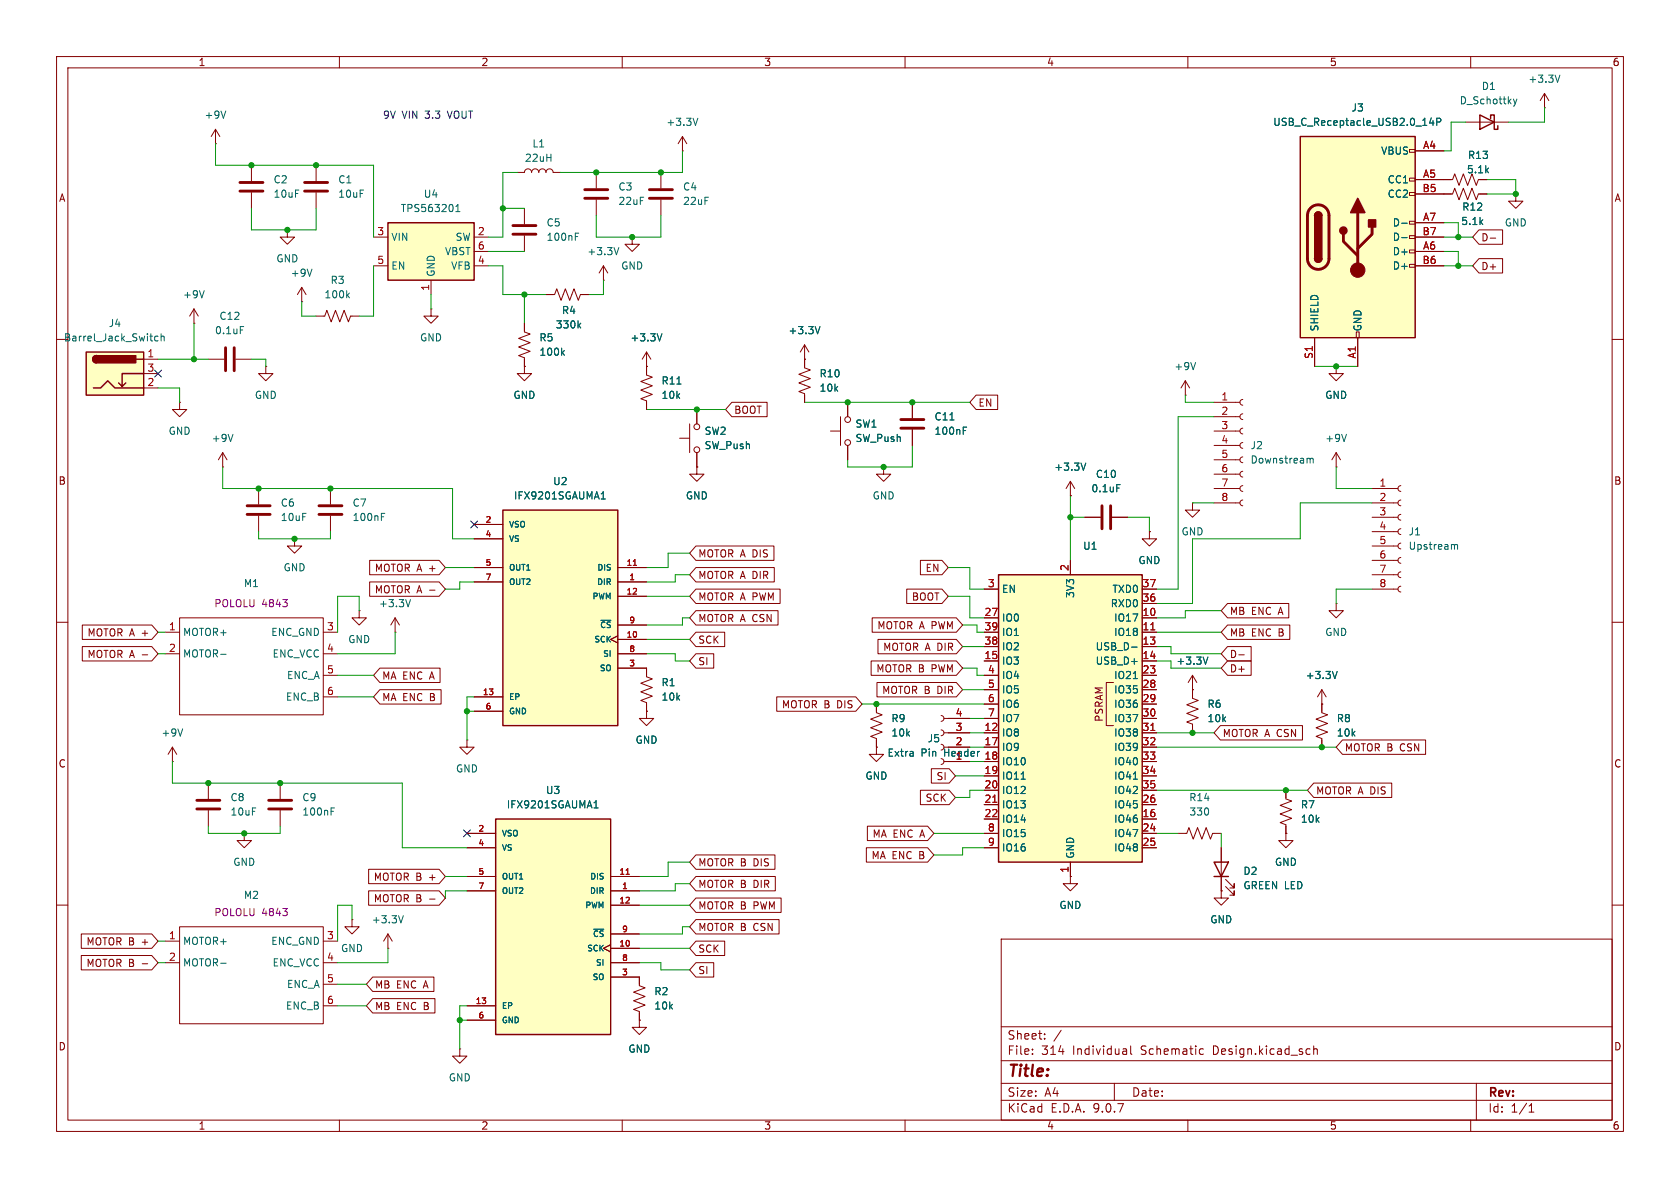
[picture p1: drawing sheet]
<svg xmlns="http://www.w3.org/2000/svg" width="297mm" height="210mm" viewBox="0 0 297 210" stroke-linecap="round" stroke-linejoin="round" font-family="sans-serif">
<g fill="none" stroke="#840000" stroke-width=".18">
<path d="M10 10h277v190h-277zM12 12h273v186h-273zM60 10v2M110 10v2M160 10v2M210 10v2M260 10v2M10 60h2M285 60h2M10 110h2M285 110h2M210.8 121.9v1.5l1 .4-2 .8 2 .7-2 .8 2 .8-2 .7 1 .4v1.5"/>
<path d="M10 160h2M177 166h108v32h-108zM285 160h2M60 198v2M110 198v2M160 198v2M177 194.5h108M177 191.5h108M177 187.5h108M177 181.5h108M182.5 186.3v.1M182.5 185.5v.1"/>
<path d="M184.7 183.6v.1M184.7 182.8v.1M187.6 182.1l-1.3 2M197 191.5v3M199 185.4l.2 .2v.8M199.2 186.3l-.2 .1M199.2 185.8h-.2M199.9 184.9v1.3l.2 .2M210 198v2M212.2 186.3h.5M212.2 185.5h.5M232.2 185.5l.3-.1 .3 .1 .1 .9"/>
<path d="M232.2 184.9v1.5M260 198v2M261 191.5v6.5M270.3 196.6h.9M270.3 195.5l.4-.4v1.5"/>
</g>
<path d="M87.6 144.8h20.3v38.1h-20.3z" fill="#ffffc2"/>
<path d="M87.6 144.8h20.3v38.1h-20.3z" fill="none" stroke="#840000" stroke-width=".25"/>
<g fill="none" stroke="#840000" stroke-width=".18">
<path d="M114.3 118.1v1.5l1 .4-2 .8 2 .7-2 .8 2 .8-2 .7 1 .4v1.5M114.3 125.7v1.3h1.3l-1.3 1.3-1.3-1.3h1.3M114.3 125.7h.1M82.5 154.9h5.1M82.5 157.5h5.1M82.5 147.3h5.1M82.5 149.9h5.1M107.9 154.9h5.1M107.9 157.5h5.1M82.5 177.8h5.1M107.9 167l-1.2 .6 1.2 .7M107.9 160h5.1"/>
<path d="M107.9 165.1h5.1M107.9 167.6h5.1M107.9 170.2h5.1M107.9 172.7h5.1M82.5 180.3h5.1"/>
</g>
<path d="M110.7 154.6h.6" fill="none" stroke="#a90000" stroke-width=".18"/>
<path d="M105 142.8h.7M105 141.9l.4-.4v1.3M105 164.3h1.7" fill="none" stroke="#006464" stroke-width=".18"/>
<path d="M88.9 90.2h20.3v38.1h-20.3z" fill="#ffffc2"/>
<path d="M88.9 90.2h20.3v38.1h-20.3z" fill="none" stroke="#840000" stroke-width=".25"/>
<g fill="none" stroke="#840000" stroke-width=".18">
<path d="M38.1 25.4h.1M38.1 22.9l-.8 1.2M38.1 22.9l.8 1.2M38.1 22.9v2.5M44.4 29.2v2.8M44.4 34v2.8M55.9 29.2v2.8M55.9 34v2.8M255.3 34.3h1.5l.4-1 .7 2 .8-2 .8 2 .7-2 .8 2 .4-1h1.5M268 34.3v1.3h1.2l-1.2 1.2-1.3-1.2h1.3M268 34.3h.1M50.8 40.6v1.3h1.3l-1.3 1.3-1.3-1.3h1.3"/>
<path d="M50.8 40.6h.1M53.3 53.3h.1M53.3 50.8l-.7 1.3M53.3 50.8l.8 1.3M53.3 50.8v2.5M55.9 55.9h1.5l.4-1 .7 2 .8-2 .8 2 .7-2 .8 2 .4-1h1.5M120.1 77.5h1.8M121.9 74.9v5.1M123.2 72.4v2.5M142.2 63.5h.1M142.2 61v4l1.1 .4-2.1 .8 2.1 .7-2.1 .8 2.1 .8-2.1 .7 1 .4v1.5M142.2 61l-.7 1.2"/>
<path d="M142.2 61l.8 1.2M146.8 76.2h1.8M148.6 73.7v5M149.9 71.1v2.6M149.9 78.7v2.6M161.3 71.1v2.8M161.3 75.9v2.8M39.4 82.6h.1M39.4 80l-.8 1.3M39.4 80l.7 1.3M39.4 80v2.6M45.7 86.4v2.8"/>
<path d="M45.7 91.2v2.8M52.1 95.3v1.2h1.2l-1.2 1.3-1.3-1.3h1.3M52.1 95.3h.1M58.4 86.4v2.8M58.4 91.2v2.8M83.8 92.7h5.1M83.8 95.3h5.1M123.2 82.6v1.2h1.3l-1.3 1.3-1.3-1.3h1.3M123.2 82.6h.1M123.2 80v2.6M236.2 82.6h.1M236.2 80l-.7 1.3"/>
<path d="M236.2 80l.8 1.3M236.2 80v2.6M242.6 86.4h4.5M242.6 88.9h4.5M242.6 91.4h4.5M242.6 94h4.5M242.6 96.5h4.5M242.6 99.1h4.5M247.6 85.9l-.3 .1-.2 .4 .2 .3 .3 .2M247.6 88.4l-.3 .1-.2 .4 .2 .4 .3 .1M247.6 90.9l-.3 .2-.2 .3 .2 .4 .3 .1M247.6 93.5l-.3 .1-.2 .4 .2 .3 .3 .2"/>
<path d="M247.6 96l-.3 .2-.2 .3 .2 .4 .3 .1M247.6 98.6l-.3 .1-.2 .4 .2 .3 .3 .2M29.2 115.6h2.5M29.2 111.8h2.5M31.7 109.2h25.4v17.2h-25.4zM57.1 115.6h2.6M57.1 111.8h2.6M57.1 119.4h2.6M63.5 108v1.2h1.3l-1.3 1.3-1.3-1.3h1.3M63.5 108h.1M69.8 111.8h.1M69.8 109.2l-.7 1.3"/>
<path d="M69.8 109.2l.8 1.3M69.8 109.2v2.6M83.8 100.3h5.1M83.8 102.9h5.1M109.2 112.4l-1.3 .6 1.3 .7M109.2 100.3h5.1M109.2 102.9h5.1M109.2 105.4h5.1M109.2 110.5h5.1M109.2 113h5.1M109.2 115.6h5.1M109.2 118.1h5.1"/>
<path d="M210.8 119.4l-.7 1.3M210.8 119.4l.8 1.3M210.8 119.4v2.5M236.2 106.7v1.3h1.3l-1.3 1.2-1.3-1.2h1.3M236.2 106.7h.1M242.6 101.6h4.5M242.6 104.1h4.5M247.6 101.1l-.3 .1-.2 .4 .2 .4 .3 .1M247.6 103.6l-.3 .2-.2 .3 .2 .4 .3 .1M30.5 134.6h.1M30.5 132.1l-.8 1.3M30.5 132.1l.7 1.3"/>
<path d="M30.5 132.1v2.5M36.8 138.4v2.8M49.5 138.4v2.8M57.1 123.2h2.6M83.8 123.2h5.1M83.8 125.7h5.1M210.8 121.9h.1M233.7 124.5h.1M233.7 121.9l-.8 1.3M233.7 121.9l.7 1.3M233.7 121.9v2.6M36.8 143.3v2.8"/>
<path d="M43.2 147.3v1.3h1.2l-1.2 1.3-1.3-1.3h1.3M43.2 147.3h.1M49.5 143.3v2.8M208.3 147.3h1.5l.4-1 .7 2 .8-2 .8 2 .7-2 .8 2 .4-1h1.5M29.2 166.4h2.5M29.2 170.2h2.5M31.7 163.8h25.4v17.2h-25.4zM57.1 166.4h2.6M57.1 170.2h2.6M57.1 174h2.6M57.1 177.8h2.6M62.2 162.6v1.2h1.3l-1.3 1.3-1.2-1.3h1.2"/>
<path d="M62.2 162.6h.1M68.6 167.6h.1M68.6 165.1l-.8 1.3M68.6 165.1l.7 1.3M68.6 165.1v2.5M113 172.7v1.5l1 .4-2 .8 2 .7-2 .8 2 .8-2 .7 1 .4v1.5M81.3 185.4v1.3h1.2l-1.2 1.3-1.3-1.3h1.3M81.3 185.4h.1M113 180.3v1.3h1.3l-1.3 1.3-1.2-1.3h1.2M113 180.3h.1"/>
<circle cx="123.2" cy="75.4" r=".51"/>
<circle cx="123.2" cy="79.5" r=".51"/>
<circle cx="149.9" cy="78.2" r=".51"/>
<circle cx="149.9" cy="74.2" r=".51"/>
</g>
<path d="M112 99.9h.5" fill="none" stroke="#a90000" stroke-width=".18"/>
<g fill="none" stroke="#006464" stroke-width=".18">
<path d="M39.9 19.6l-.4 1.3M55.2 47.6l-.5 1.2M61.4 52.2l.4 .4M61.8 51.8l-.5 .5M145 57.7l-.5 1.3M41.2 76.8l-.4 1.2M167.9 74.2h.8M170.3 76.1h.4M170.3 75.5h.6M238 76.8l-.4 1.2M67.4 91.4h.4M67.4 90.7h.6"/>
<path d="M106.3 88.2h.7M106.3 87.3l.3-.4v1.3M257.1 96.3v.1M257.1 96.4v.7M257.1 96.4l.2-.1h.3l.1 .8M39 115.7h1M72.6 106l-.5 1.3M106.2 109.7h1.8M213.5 116.1l-.4 1.3M236.4 118.7l-.4 1.3M32.3 128.8l-.4 1.3M58.5 143.4h.5"/>
<path d="M58.5 142.8h.6M39 170.3h1M71.3 161.9l-.4 1.2"/>
</g>
<path d="M50 106h.8l-.5 .5M50.7 106.6v.5M50 160.6h.8l-.5 .5M50.7 161.2v.5" fill="none" stroke="#840084" stroke-width=".18"/>
<g fill="none" stroke="#840000" stroke-width=".51">
<path d="M42.4 32.3h4.1M42.4 33.8h4.1M53.8 32.3h4.1M53.8 33.8h4.1M159.3 74.2h4M159.3 75.7h4M43.7 89.4h4.1M43.7 90.9h4.1M56.4 89.4h4.1M56.4 90.9h4.1M34.8 141.5h4.1M34.8 143h4.1"/>
<path d="M47.5 141.5h4.1M47.5 143h4.1"/>
</g>
<path d="M229.9 24.1h20.3v35.6h-20.3z" fill="#ffffc2"/>
<g fill="none" stroke="#840000" stroke-width=".18">
<path d="M249.2 26.4h1v.5h-1zM249.2 31.5h1v.5h-1zM249.2 34h1v.5h-1zM249.2 39.1h1v.5h-1zM250.2 26.7h5.1M250.2 31.8h5.1M250.2 34.3h5.1M250.2 39.4h5.1M76.2 54.6v1.3h1.3l-1.3 1.3-1.3-1.3h1.3M76.2 54.6h.1M232.4 59.7v5.1M239.8 58.7h.5v1h-.5z"/>
<path d="M240 59.7v5.1M249.2 41.7h1v.5h-1zM249.2 44.2h1v.5h-1zM249.2 46.7h1v.5h-1zM250.2 41.9h5.1M250.2 44.5h5.1M250.2 47h5.1"/>
</g>
<path d="M229.9 24.1h20.3v35.6h-20.3zM232.4 38.1a.64 .64 0 0 1 .6-.6 .64 .64 0 0 1 .7 .6M232.4 45.7a.64 .64 0 0 0 .6 .7 .64 .64 0 0 0 .7-.7" fill="none" stroke="#840000" stroke-width=".25"/>
<path d="M231.7 36.8a1.9 1.9 0 0 1 2.1-.5 1.9 1.9 0 0 1 1.1 1.8v7.6a1.91 1.91 0 0 1-1.9 1.9 1.91 1.91 0 0 1-1.9-1.9v-7.7l.2-.7zM240 37.6v10.2M237.5 41.4v1.3l2.5 2.5M242.6 40.1v1.3l-2.6 2.5" fill="none" stroke="#840000" stroke-width=".51"/>
<g fill="#840000" stroke="#840000" stroke-width=".25">
<path d="M232.4 38.1h1.3v7.6h-1.3z"/>
<path d="M232.6 37.7a.64 .64 0 0 1 .7-.2 .64 .64 0 0 1 .4 .6h-1.3z"/>
<path d="M232.4 45.7h1.3a.64 .64 0 0 1-.7 .7 .64 .64 0 0 1-.6-.7z"/>
<path d="M240 35.1l1.3 2.5h-2.5z"/>
<path d="M241.9 38.9h1.3v1.2h-1.3z"/>
<circle cx="237.5" cy="40.8" r=".63"/>
</g>
<circle cx="240" cy="47.8" r="1.27" fill="#840000" stroke="#840000" stroke-width=".18"/>
<path d="M247.8 39.5h1M253 20.8l-.3 .9h.8M253.3 21.3v.9M254 21.6l.6-.1 .1-.2v-.3l-.7-.1v1.3M247.8 42h1" fill="none" stroke="#006464" stroke-width=".18"/>
<path d="M68.6 39.4h15.2v10.1h-15.2z" fill="#ffffc2"/>
<path d="M68.6 39.4h15.2v10.1h-15.2z" fill="none" stroke="#840000" stroke-width=".25"/>
<path d="M66 41.9h2.6M66 47h2.6M76.2 49.5v2.6M83.8 41.9h2.6M83.8 47h2.6M83.8 44.5h2.6" fill="none" stroke="#840000" stroke-width=".18"/>
<path d="M80.6 37.4h.7M80.6 36.5l.3-.4v1.3" fill="none" stroke="#006464" stroke-width=".18"/>
<path d="M15.2 62.2h10.2v7.7h-10.2z" fill="#ffffc2"/>
<path d="M15.2 62.2h10.2v7.7h-10.2zM16.5 68.6h1.3l1.2-1.3 1.3 1.3h5.1M17 62.9a.64 .64 0 0 0-.6 .6 .64 .64 0 0 0 .6 .6M22.2 67.7l-.6 .6M24.1 63.5h1.3M25.4 66h-3.8v2.3l-.6-.6" fill="none" stroke="#840000" stroke-width=".25"/>
<g fill="#840000" stroke="#840000" stroke-width=".25">
<path d="M16.6 63.1l.4-.2v1.2a.63 .63 0 0 1-.6-.4 .63 .63 0 0 1 .2-.6z"/>
<path d="M17 62.9h7v1.2h-7z"/>
</g>
<g fill="none" stroke="#840000" stroke-width=".18">
<path d="M91.4 30.5h1.3a.64 .64 0 0 1 .6-.7 .64 .64 0 0 1 .7 .7 .64 .64 0 0 1 .6-.7 .64 .64 0 0 1 .6 .7 .64 .64 0 0 1 .7-.7 .64 .64 0 0 1 .6 .7 .64 .64 0 0 1 .7-.7 .64 .64 0 0 1 .6 .7h1.3M34.3 57.2h.1M34.3 54.6l-.8 1.3M34.3 54.6l.8 1.3M34.3 54.6v2.6M25.4 63.5h2.5M25.4 66h2.5M25.4 68.6h2.5M31.7 71.1v1.3h1.3l-1.3 1.3-1.2-1.3h1.2M31.7 71.1h.1M36.8 63.5h2.8M41.7 63.5h2.7"/>
<path d="M47 64.8v1.2h1.3l-1.3 1.3-1.3-1.3h1.3M47 64.8h.1M236.2 64.8v1.2h1.3l-1.3 1.3-1.3-1.3h1.3M236.2 64.8h.1M156.2 82.6v1.2h1.3l-1.3 1.3-1.3-1.3h1.3M156.2 82.6h.1M189.2 87.6h.1M189.2 85.1l-.7 1.3M189.2 85.1l.8 1.3M189.2 85.1v2.5M191.8 91.4h2.8M196.6 91.4h2.8"/>
<path d="M189.2 154.9v1.3h1.3l-1.3 1.3-1.2-1.3h1.2M189.2 154.9h.1"/>
</g>
<path d="M27.9 59.5l-.3-.1-.3 .3 .2 .5h.4M28.5 59.5l.2-.1 .3 .1v.8M28.5 59v1.3M36.1 51.4l-.4 1.2M42.5 57.7h.6M192 81.9l-.5 1.2M197.4 85.7h.6" fill="none" stroke="#006464" stroke-width=".18"/>
<path d="M39.9 61.5v4M41.4 61.5v4M194.8 89.4v4.1M196.3 89.4v4.1" fill="none" stroke="#840000" stroke-width=".51"/>
<path d="M176.5 101.6h25.4v50.8h-25.4z" fill="#ffffc2"/>
<path d="M261.6 20.3l2.6 1.3-2.6 1.3zM263.5 21v-.7h.7v2.6h.6v-.7M176.5 101.6h25.4v50.8h-25.4zM214.6 152.4h2.6l-1.3 2.5zM214.6 154.9h2.6" fill="none" stroke="#840000" stroke-width=".25"/>
<g fill="none" stroke="#840000" stroke-width=".18">
<path d="M273 19.1h.1M273 16.5l-.7 1.3M273 16.5l.8 1.3M273 16.5v2.6M92.7 36.8v2.8M105.4 30.5v2.8M105.4 35.3v2.8M116.8 30.5v2.8M116.8 35.3v2.8M120.6 26.7h.1M120.6 24.1l-.7 1.3M120.6 24.1l.8 1.3"/>
<path d="M120.6 24.1v2.6M250.2 31.8h6.6l.4-1.1 .7 2.1 .8-2.1 .8 2.1 .7-2.1 .8 2.1 .4-1h1.5M250.2 34.3h6.3M250.2 26.7h5.1M250.2 39.4h5.1M259.1 21.6h7.6M261.6 34.3h1.3M92.7 57.2v1.5l1 .4-2 .7 2 .8-2 .7 2 .8-2 .8 1 .3v1.6M92.7 41.7v2.8M96.5 52.1h1.5l.4-1 .8 2 .7-2 .8 2 .8-2 .7 2 .4-1h1.5M106.7 49.5h.1M106.7 47l-.8 1.3"/>
<path d="M106.7 47l.7 1.3M106.7 47v2.5M111.8 41.9v1.3h1.2l-1.2 1.3-1.3-1.3h1.3M111.8 41.9h.1M232.4 59.7v5.1M240 59.7v5.1M250.2 41.9h5.1M250.2 44.5h5.1M250.2 47h5.1M261.5 45.7h4.1v2.6h-4.1l-1.2-1.3zM261.5 40.6h4.1v2.6h-4.1l-1.2-1.3zM263.5 42.1h.9"/>
<path d="M92.7 64.8v1.2h1.3l-1.3 1.3-1.3-1.3h1.3M92.7 64.8h.1M114.3 62.2v4.1l1 .4-2 .7 2 .8-2 .8 2 .7-2 .8 1 .4v1.5M114.3 64.8h.1M114.3 62.2l-.8 1.3M114.3 62.2l.8 1.3M123.2 72.4v2.5M129.4 71.1h6.2v2.6h-6.2l-1.1-1.3zM142.2 63.5h.1M142.2 63.5v1.3M142.2 69.9v1.2M149.9 71.1v2.6"/>
<path d="M149.9 78.7v2.6M161.3 71.1v2.8M161.3 75.9v2.8M172.6 69.8h3.8v2.6h-3.8l-1.2-1.3zM209.5 69.9h.1M209.5 67.3l-.7 1.3M209.5 67.3l.8 1.3M209.5 67.3v2.6M214.6 71.1h4.6M214.6 73.7h4.6M214.6 76.2h4.6M214.6 78.7h4.6"/>
<path d="M219.7 70.6l-.3 .2-.2 .3 .2 .4 .3 .1M219.7 73.2l-.3 .1-.2 .4 .2 .3 .3 .2M219.7 75.7l-.3 .1-.2 .4 .2 .4 .3 .1M219.7 78.2l-.3 .2-.2 .3 .2 .4 .3 .1M236.2 64.8h.1M65.3 99.1h12.3l1.1 1.2-1.1 1.3h-12.3zM83.8 92.7h5.1M83.8 95.3h5.1M123 96.5h13.8v2.6h-13.8l-1.1-1.3zM123.2 82.6h.1M123.2 80v2.6M162.7 99.1h3.8l1.1 1.2-1.1 1.3h-3.8z"/>
<path d="M189.2 87.6h.1M189.2 99.1v2.5M191.8 91.4h2.8M196.6 91.4h2.8M203.2 94v1.3h1.3l-1.3 1.2-1.3-1.2h1.3M203.2 94h.1M210.8 88.9v1.3h1.3l-1.3 1.2-1.3-1.2h1.3M210.8 88.9h.1M214.6 81.3h4.6M214.6 83.8h4.6M214.6 86.4h4.6M214.6 88.9h4.6"/>
<path d="M219.7 80.8l-.3 .1-.2 .4 .2 .3 .3 .2M219.7 83.3l-.3 .2-.2 .3 .2 .4 .3 .1M219.7 85.9l-.3 .1-.2 .4 .2 .3 .3 .2M219.7 88.4l-.3 .1-.2 .4 .2 .4 .3 .1M14.5 114.3h12.3l1.1 1.3-1.1 1.2h-12.3zM14.5 110.5h12.3l1.1 1.3-1.1 1.2h-12.3zM65.3 102.9h12.3l1.1 1.2-1.1 1.3h-12.3zM67.2 118.1h10.6v2.6h-10.6l-1.2-1.3zM83.8 100.3h5.1M83.8 102.9h5.1M109.2 112.4l-1.3 .6 1.3 .7M109.2 118.1h5.1v1.3"/>
<path d="M109.2 100.3h5.1M109.2 102.9h5.1M109.2 105.4h5.1M109.2 110.5h5.1M109.2 113h5.1M109.2 115.6h5.1M123 107.9h14.5v2.6h-14.5l-1.1-1.3zM123 104.1h14.9v2.6h-14.9l-1.1-1.3zM123 100.3h13.9v2.6h-13.9l-1.1-1.3zM123 115.6h3.2v2.5h-3.2l-1.1-1.3zM123 111.8h5.1v2.5h-5.1l-1.1-1.3zM154 116.8h15.1l1.1 1.3-1.1 1.3h-15.1z"/>
<path d="M154.2 109.2h14.9l1.1 1.3-1.1 1.3h-14.9zM155.2 113h13.9l1.1 1.3-1.1 1.3h-13.9zM160.3 104.1h6.2l1.1 1.3-1.1 1.3h-6.2zM174 104.1h2.5M174 109.2h2.5M174 111.8h2.5M174 114.3h2.5M174 116.8h2.5M174 119.4h2.5M201.9 104.1h2.6M201.9 109.2h2.6M201.9 111.8h2.6"/>
<path d="M201.9 114.3h2.6M201.9 116.8h2.6M201.9 119.4h2.6M201.9 106.7h2.6M217 114.3h4.2v2.5h-4.2l-1.1-1.2zM217 110.5h11v2.5h-11l-1.1-1.2zM217 116.8h4.2v2.6h-4.2l-1.1-1.3zM217 106.7h10.8v2.5h-10.8l-1.1-1.2zM219 115.8h1M67.2 121.9h10.8v2.6h-10.8l-1.2-1.3zM82.5 130.8v1.3h1.3l-1.3 1.3-1.2-1.3h1.2M82.5 130.8h.1"/>
<path d="M83.8 123.2h5.1M83.8 125.7h5.1M114.3 125.7h.1M114.3 124.5v1.2M137.3 123.2h14l1.1 1.3-1.1 1.2h-14zM154.9 132.1v1.3h1.3l-1.3 1.2-1.2-1.2h1.2M154.9 132.1h.1M154.9 124.5v1.5l1.1 .4-2.1 .7 2.1 .8-2.1 .8 2.1 .7-2.1 .8 1 .4v1.5M155 120.6h14.1l1.1 1.3-1.1 1.3h-14.1zM162.7 139.7h5.1l1.1 1.3-1.1 1.2h-5.1zM164.7 135.9h3.1l1.1 1.3-1.1 1.2h-3.1zM166.4 134.1l.3 .2 .2 .3-.2 .4-.3 .1"/>
<path d="M166.4 131.6l.3 .1 .2 .4-.2 .3-.3 .2M166.4 129l.3 .2 .2 .3-.2 .4-.3 .1M166.4 126.5l.3 .1 .2 .4-.2 .4-.3 .1M166.9 127h4.5M166.9 129.5h4.5M167.6 132.1h3.8M167.6 134.6h3.8M174 121.9h2.5M174 124.5h2.5M174 127h2.5M174 129.5h2.5M174 132.1h2.5"/>
<path d="M174 134.6h2.5M174 137.2h2.5M174 139.7h2.5M196.8 120.7h-1.2v7.6h1.2M201.9 121.9h2.6M201.9 124.5h2.6M201.9 127h2.6M201.9 129.5h2.6M201.9 132.1h2.6M201.9 134.6h2.6M201.9 137.2h2.6M201.9 139.7h2.6"/>
<path d="M210.8 121.9h.1M210.8 121.9v1.3M210.8 128.3v1.2M215.7 128.3h14.6v2.5h-14.6l-1.1-1.3zM227.3 139.7v1.5l1 .4-2 .8 2 .7-2 .8 2 .8-2 .7 1 .4v1.5M232.3 138.4h13.7v2.6h-13.7l-1.2-1.3zM233.7 124.5v1.5l1 .4-2 .7 2 .8-2 .8 2 .7-2 .8 1 .4v1.5M233.7 124.5h.1M237.3 130.8h14.7v2.6h-14.7l-1.1-1.3zM65.2 153.7h12.4l1.1 1.2-1.1 1.3h-12.4zM65.2 157.5h12.4l1.1 1.3-1.1 1.2h-12.4zM82.5 147.3h5.1"/>
<path d="M82.5 149.9h5.1M82.5 154.9h5.1M82.5 157.5h5.1M107.9 154.9h5.1M107.9 157.5h5.1M123 151.1h14v2.6h-14l-1.1-1.3zM123 154.9h14.1v2.6h-14.1l-1.1-1.3zM123 158.7h15.1v2.6h-15.1l-1.1-1.3zM153.2 149.9h10.8l1.1 1.2-1.1 1.3h-10.8zM153.3 146h10.7l1.1 1.3-1.1 1.3h-10.7zM174 142.2h2.5M174 144.8h2.5"/>
<path d="M174 147.3h2.5M174 149.9h2.5M189.2 154.9h.1M189.2 152.4v2.5M201.9 142.2h2.6M201.9 144.8h2.6M201.9 147.3h2.6M201.9 149.9h2.6M215.9 157.5v1.3h1.3l-1.3 1.2-1.3-1.2h1.3M215.9 157.5h.1M215.9 149.9v7.6M216.7 156.7l1.5 1.5v-.7v.7h-.8"/>
<path d="M216.7 155.4l1.5 1.6v-.8v.8h-.8M227.3 147.3v1.3h1.3l-1.3 1.3-1.2-1.3h1.2M227.3 147.3h.1M14.4 168.9h12.4l1.1 1.3-1.1 1.3h-12.4zM14.4 165.1h12.4l1.1 1.3-1.1 1.2h-12.4zM65.9 176.5h11v2.6h-11l-1.1-1.3zM65.9 172.7h10.8v2.6h-10.8l-1.1-1.3zM82.5 177.8h5.1M107.9 167l-1.2 .6 1.2 .7M107.9 160h5.1M107.9 165.1h5.1M107.9 167.6h5.1"/>
<path d="M107.9 170.2h5.1M107.9 172.7h5.1v1.3M113 179.1v1.2M123 162.6h14.7v2.5h-14.7l-1.1-1.3zM123 166.4h5.1v2.5h-5.1l-1.1-1.3zM123 170.2h3.2v2.5h-3.2l-1.1-1.2zM82.5 180.3h5.1M113 180.3h.1"/>
</g>
<g fill="none" stroke="#006464" stroke-width=".18">
<path d="M267.6 17.5l.3 .9M267.9 18.4l-.3 .4M268.2 17.5l-.3 .9M275.8 13.3l-.5 1.2M123.4 20.9l-.5 1.3M247.8 39.5h1M253 20.8l-.3 .9h.8M253.3 21.3v.9M254 21.6l.6-.1 .1-.2v-.3l-.7-.1v1.3M101.7 41.8h.4M101.7 41.2h.6M102.3 57.5l.4 .5"/>
<path d="M102.7 57.1l-.5 .5M109.4 43.8l-.4 1.2M117 59l-.4 1.3M145 57.7l-.5 1.3M247.8 42h1M99.4 62.3l.4 .5M99.8 62l-.5 .4M119.7 67.9h.7M167.9 74.2h.8M170.3 76.1h.4M170.3 75.5h.6M211.4 64.1l-.5 1.2"/>
<path d="M106.3 88.2h.7M106.3 87.3l.3-.4v1.3M192 81.9l-.5 1.2M197.4 85.7h.6M231.3 81l.3 .2M231.6 81.2l.2-.2 .3 .1 .1 .8M231.6 81.2v.7M106.2 109.7h1.8M200.1 114.4h.9M200.4 120h.7M213.5 116.1l-.4 1.3M236.4 118.7l-.4 1.3"/>
<path d="M180.5 137.7h.8M200.4 137.7h.7M105 142.8h.7M105 141.9l.4-.4v1.3M105 164.3h1.7"/>
</g>
<path d="M112 99.9h.5M203.4 111.3h.8M203.4 129.1h.8M110.7 154.6h.6M175.5 141.8h.7" fill="none" stroke="#a90000" stroke-width=".18"/>
<path d="M90.7 39.9h4M103.4 33.5h4M103.4 35.1h4M114.8 33.5h4.1M114.8 35.1h4.1M90.7 41.4h4" fill="none" stroke="#840000" stroke-width=".51"/>
<g fill="none" stroke="#009600" stroke-width=".18">
<path d="M273 19.1v2.5h-6.3M38.1 25.4v3.8h27.9v12.7M44.4 36.8v3.8h11.5v-3.8M88.9 36.8h3.8M91.4 30.5h-2.5v11.4h-2.5M105.4 38.1v3.8h11.4v-3.8M120.6 26.7v3.8h-21.5M255.3 39.4h2.5v2.5M259.1 21.6h-2.6v5.1h-1.2M262.9 31.8h5.1v2.5h-5.1M34.3 57.2v6.3M53.3 53.3v2.6h2.6"/>
<path d="M66 47v8.9h-2.5M76.2 52.1v2.5M86.4 44.5h6.3M86.4 47h2.5v5.1h7.6M92.7 52.1v5.1M106.7 49.5v2.6h-2.6M255.3 44.5h2.5v2.5M255.3 41.9h5M255.3 47h5M27.9 68.6h3.8v2.5M27.9 63.5h8.9M44.4 63.5h2.6v1.3"/>
<path d="M114.3 72.4h14M142.2 71.1h29.2M161.3 78.7v3.9h-11.4v-1.3M209.5 69.9v1.2h5.1M214.6 73.7h-6.3v30.4h-3.8M232.4 64.8h7.6M39.4 82.6v3.8h40.6v8.9h3.8M45.7 94v1.3h12.7v-1.3M121.9 97.8h-3.8v2.5h-3.8M189.2 87.6v11.5M189.2 91.4h2.6M199.4 91.4h3.8v2.6"/>
<path d="M210.8 88.9h3.8M236.2 82.6v3.8h6.4M242.6 88.9h-12.7v6.4h-19.1v11.4h-6.3M27.9 111.8h1.3M27.9 115.6h1.3M59.7 119.4h6.3M63.5 108v-2.6h-3.8v6.4M69.8 111.8v3.8h-10.1M78.7 100.3h5.1M83.8 102.9h-2.5v1.2h-2.6M114.3 115.6h5.1v1.2h2.5M114.3 113h7.6"/>
<path d="M114.3 105.4h7.6M121.9 109.2h-1.3v1.3h-6.3M121.9 101.6h-2.5v1.3h-5.1M167.6 100.3h3.8v3.8h2.6M167.6 105.4h3.8v3.8h2.6M170.2 110.5h2.5v1.3h1.3M170.2 118.1h2.5v1.3h1.3M170.2 114.3h3.8M204.5 111.8h11.4M204.5 116.8h2.5v1.3h8.9M204.5 114.3h2.5v1.3h8.9M215.9 108h-6.4v1.2h-5"/>
<path d="M242.6 104.1h-6.4v2.6M30.5 134.6v3.8h40.6v11.5h11.4M59.7 123.2h6.3M82.5 125.7h1.3M83.8 123.2h-1.3v7.6M152.4 124.5h21.6M168.9 137.2h5.1M170.2 121.9h3.8M171.4 129.5h2.6M171.4 127h2.6M174 139.7h-2.6v1.3h-2.5M204.5 139.7h26.6"/>
<path d="M204.5 129.5h10.1M204.5 132.1h31.7M36.8 146.1v1.2h12.7v-1.2M78.7 154.9h3.8M82.5 157.5h-3.8v1.3M121.9 152.4h-3.8v2.5h-5.1M121.9 156.2h-2.5v1.3h-6.4M165.1 147.3h8.9M174 149.9h-3.8v1.2h-5.1M204.5 147.3h3.8M215.9 147.3v2.6M27.9 170.2h1.3"/>
<path d="M27.9 166.4h1.3M59.7 174h5.1M59.7 177.8h5.1M62.2 162.6v-2.6h-2.5v6.4M68.6 167.6v2.6h-8.9M82.5 177.8h-1.2v7.6M113 167.6h8.9M113 170.2h3.8v1.3h5.1M113 160h8.9M121.9 163.8h-1.3v1.3h-7.6M81.3 180.3h1.2"/>
</g>
<path d="M27.3 65.4l1.2 1.2M28.5 65.4l-1.2 1.2M83.2 92.1l1.2 1.2M84.4 92.1l-1.2 1.2M81.9 146.7l1.3 1.2M83.2 146.7l-1.3 1.2" fill="none" stroke="#000084" stroke-width=".18"/>
<g fill="#009600" stroke="#009600" stroke-width=".18">
<circle cx="81.3" cy="180.3" r=".46"/>
<circle cx="189.2" cy="91.4" r=".46"/>
<circle cx="227.3" cy="139.7" r=".46"/>
<circle cx="233.7" cy="132.1" r=".46"/>
<circle cx="210.8" cy="129.5" r=".46"/>
<circle cx="268" cy="34.3" r=".46"/>
<circle cx="257.8" cy="41.9" r=".46"/>
<circle cx="257.8" cy="47" r=".46"/>
<circle cx="236.2" cy="64.8" r=".46"/>
<circle cx="154.9" cy="124.5" r=".46"/>
<circle cx="156.2" cy="82.6" r=".46"/>
<circle cx="161.3" cy="71.1" r=".46"/>
<circle cx="149.9" cy="71.1" r=".46"/>
<circle cx="44.4" cy="29.2" r=".46"/>
<circle cx="50.8" cy="40.6" r=".46"/>
<circle cx="58.4" cy="86.4" r=".46"/>
<circle cx="45.7" cy="86.4" r=".46"/>
<circle cx="55.9" cy="29.2" r=".46"/>
<circle cx="34.3" cy="63.5" r=".46"/>
<circle cx="105.4" cy="30.5" r=".46"/>
<circle cx="88.9" cy="36.8" r=".46"/>
<circle cx="111.8" cy="41.9" r=".46"/>
<circle cx="116.8" cy="30.5" r=".46"/>
<circle cx="92.7" cy="52.1" r=".46"/>
<circle cx="123.2" cy="72.4" r=".46"/>
<circle cx="82.5" cy="125.7" r=".46"/>
<circle cx="52.1" cy="95.3" r=".46"/>
<circle cx="36.8" cy="138.4" r=".46"/>
<circle cx="43.2" cy="147.3" r=".46"/>
<circle cx="49.5" cy="138.4" r=".46"/>
</g>
<text font-size="2.8" fill="#840000" x="178" y="190.9">Title:</text>
<g font-size="2.1" fill="#840000">
<text x="178" y="184">Sheet:</text>
<text x="178" y="186.7">File:</text>
<text x="184.1" y="186.7">314</text>
<text x="189.7" y="186.7">Individual</text>
<text x="201.8" y="186.7">Schematic</text>
<text x="214.7" y="186.7">Design.kicad_sch</text>
<text x="178" y="196.9">KiCad</text>
<text x="178" y="194.1">Size:</text>
<text x="184.7" y="194.1">A4</text>
<text x="185.7" y="196.9">E.D.A.</text>
<text x="193.3" y="196.9">9.0.7</text>
<text x="200" y="194.1">Date:</text>
<text x="263" y="194.3">Rev:</text>
<text x="263" y="196.9">Id:</text>
<text x="267.1" y="196.9">1/1</text>
</g>
<g font-size="1.8" fill="#840000">
<text x="35" y="11.9">1</text>
<text x="85" y="11.9">2</text>
<text x="135" y="11.9">3</text>
<text x="185" y="11.9">4</text>
<text x="235" y="11.9">5</text>
<text x="285" y="11.9">6</text>
<text x="10.3" y="35.9">A</text>
<text x="285.3" y="35.9">A</text>
<text x="261.8" y="47.9">D+</text>
<text x="261.8" y="42.9">D-</text>
<text x="129.7" y="73.3">BOOT</text>
<text x="172.9" y="72.1">EN</text>
<text x="10.3" y="85.9">B</text>
<text x="285.3" y="85.9">B</text>
<text x="66.2" y="101.3">MOTOR A +</text>
<text x="123.3" y="98.7">MOTOR A DIS</text>
<text x="163.5" y="101.3">EN</text>
<text x="66.2" y="105.1">MOTOR A -</text>
<text x="123.3" y="106.4">MOTOR A PWM</text>
<text x="123.3" y="102.6">MOTOR A DIR</text>
<text x="161.1" y="106.4">BOOT</text>
<text x="15.4" y="112.7">MOTOR A +</text>
<text x="123.3" y="110.2">MOTOR A CSN</text>
<text x="123.3" y="114">SCK</text>
<text x="155" y="111.4">MOTOR A PWM</text>
<text x="217.3" y="112.7">MB</text>
<text x="217.3" y="108.9">MB</text>
<text x="221.2" y="112.7">ENC B</text>
<text x="221.2" y="108.9">ENC A</text>
<text x="15.4" y="116.5">MOTOR A -</text>
<text x="123.3" y="117.8">SI</text>
<text x="154.8" y="119.1">MOTOR B</text>
<text x="156" y="115.3">MOTOR A DIR</text>
<text x="164.8" y="119.1">PWM</text>
<text x="217.3" y="116.5">D-</text>
<text x="217.3" y="119.1">D+</text>
<text x="67.5" y="120.3">MA ENC A</text>
<text x="67.5" y="124.1">MA ENC B</text>
<text x="138.1" y="125.4">MOTOR B</text>
<text x="148.1" y="125.4">DIS</text>
<text x="155.8" y="122.9">MOTOR B</text>
<text x="165.8" y="122.9">DIR</text>
<text x="195.2" y="127.7" transform="rotate(-90 195.2 127.7)">PSRAM</text>
<text x="216.1" y="130.5">MOTOR A CSN</text>
<text x="10.3" y="135.9">C</text>
<text x="237.6" y="133">MOTOR B</text>
<text x="247.6" y="133">CSN</text>
<text x="285.3" y="135.9">C</text>
<text x="163.5" y="141.9">SCK</text>
<text x="165.5" y="138.1">SI</text>
<text x="232.6" y="140.7">MOTOR A DIS</text>
<text x="154.2" y="148.3">MA ENC A</text>
<text x="66" y="155.9">MOTOR B</text>
<text x="75.9" y="155.9">+</text>
<text x="123.3" y="153.4">MOTOR B</text>
<text x="133.3" y="153.4">DIS</text>
<text x="154" y="152.1">MA ENC B</text>
<text x="66" y="159.7">MOTOR B</text>
<text x="75.9" y="159.7">-</text>
<text x="123.3" y="157.2">MOTOR B</text>
<text x="123.3" y="161">MOTOR B</text>
<text x="133.3" y="157.2">DIR</text>
<text x="133.3" y="161">PWM</text>
<text x="15.2" y="167.3">MOTOR B</text>
<text x="25.1" y="167.3">+</text>
<text x="123.3" y="164.8">MOTOR B</text>
<text x="133.3" y="164.8">CSN</text>
<text x="15.2" y="171.1">MOTOR B</text>
<text x="25.1" y="171.1">-</text>
<text x="123.3" y="168.6">SCK</text>
<text x="123.3" y="172.4">SI</text>
<text x="66.2" y="178.8">MB</text>
<text x="66.2" y="174.9">MB</text>
<text x="70.1" y="178.8">ENC B</text>
<text x="70.1" y="174.9">ENC A</text>
<text x="10.3" y="185.9">D</text>
<text x="285.3" y="185.9">D</text>
<text x="35" y="199.9">1</text>
<text x="85" y="199.9">2</text>
<text x="135" y="199.9">3</text>
<text x="185" y="199.9">4</text>
<text x="235" y="199.9">5</text>
<text x="285" y="199.9">6</text>
</g>
<g font-size="1.8" fill="#006464">
<text x="261.9" y="16.1">D1</text>
<text x="270.1" y="14.8">+3.3V</text>
<text x="36.1" y="21.2">+9V</text>
<text x="117.7" y="22.5">+3.3V</text>
<text x="225" y="22.5">USB_C_Receptacle_USB2.0_14P</text>
<text x="238.8" y="19.9">J3</text>
<text x="258" y="18.6">D_Schottky</text>
<text x="92.7" y="28.8">22uH</text>
<text x="94" y="26.3">L1</text>
<text x="244.1" y="27.5">VBUS</text>
<text x="259.4" y="28.3">R13</text>
<text x="48.3" y="32.6">C2</text>
<text x="48.3" y="35.2">10uF</text>
<text x="59.7" y="32.6">C1</text>
<text x="59.7" y="35.2">10uF</text>
<text x="74.8" y="35.2">U4</text>
<text x="109.2" y="33.9">C3</text>
<text x="120.7" y="33.9">C4</text>
<text x="245.2" y="32.6">CC1</text>
<text x="245.2" y="35.2">CC2</text>
<text x="259.2" y="30.8">5.1k</text>
<text x="70.7" y="37.7">TPS563201</text>
<text x="96.5" y="40.2">C5</text>
<text x="109.2" y="36.4">22uF</text>
<text x="120.7" y="36.4">22uF</text>
<text x="246.1" y="40.2">D-</text>
<text x="258.2" y="40">5.1k</text>
<text x="258.4" y="37.4">R12</text>
<text x="265.9" y="40.2">GND</text>
<text x="48.8" y="46.6">GND</text>
<text x="69.1" y="42.8">VIN</text>
<text x="69.1" y="47.9">EN</text>
<text x="78.6" y="45.3">VBST</text>
<text x="79.7" y="47.9">VFB</text>
<text x="80.4" y="42.8">SW</text>
<text x="96.5" y="42.8">100nF</text>
<text x="103.7" y="45.3">+3.3V</text>
<text x="109.7" y="47.9">GND</text>
<text x="246.1" y="42.8">D-</text>
<text x="246.1" y="45.3">D+</text>
<text x="246.1" y="47.9">D+</text>
<text x="32.3" y="52.9">+9V</text>
<text x="51.3" y="49.1">+9V</text>
<text x="57.3" y="52.9">100k</text>
<text x="58.3" y="50.4">R3</text>
<text x="77.1" y="49" transform="rotate(-90 77.1 49)">GND</text>
<text x="19.1" y="58">J4</text>
<text x="37.9" y="59.3">0.1uF</text>
<text x="38.7" y="56.7">C12</text>
<text x="98.2" y="58.3">330k</text>
<text x="99.2" y="55.7">R4</text>
<text x="139.3" y="59.3">+3.3V</text>
<text x="233.3" y="58.7" transform="rotate(-90 233.3 58.7)">SHIELD</text>
<text x="240.9" y="58.7" transform="rotate(-90 240.9 58.7)">GND</text>
<text x="11.2" y="60.6">Barrel_Jack_Switch</text>
<text x="74.2" y="60.6">GND</text>
<text x="95.3" y="60.6">R5</text>
<text x="95.3" y="63.1">100k</text>
<text x="111.4" y="60.6">+3.3V</text>
<text x="207.5" y="65.6">+9V</text>
<text x="45" y="70.7">GND</text>
<text x="90.7" y="70.7">GND</text>
<text x="116.8" y="70.7">10k</text>
<text x="116.8" y="68.2">R11</text>
<text x="144.8" y="69.4">10k</text>
<text x="144.8" y="66.9">R10</text>
<text x="234.2" y="70.7">GND</text>
<text x="29.7" y="77.1">GND</text>
<text x="124.5" y="77.1">SW2</text>
<text x="151.1" y="75.8">SW1</text>
<text x="165.1" y="77.1">100nF</text>
<text x="165.1" y="74.5">C11</text>
<text x="37.3" y="78.3">+9V</text>
<text x="124.5" y="79.6">SW_Push</text>
<text x="151.1" y="78.3">SW_Push</text>
<text x="186.3" y="83.4">+3.3V</text>
<text x="221" y="79.6">J2</text>
<text x="221" y="82.1">Downstream</text>
<text x="234.2" y="78.3">+9V</text>
<text x="49.5" y="89.8">C6</text>
<text x="62.2" y="89.8">C7</text>
<text x="90.8" y="88.5">IFX9201SGAUMA1</text>
<text x="97.7" y="86">U2</text>
<text x="121.2" y="88.5">GND</text>
<text x="154.2" y="88.5">GND</text>
<text x="192.8" y="87.2">0.1uF</text>
<text x="193.6" y="84.7">C10</text>
<text x="49.5" y="92.3">10uF</text>
<text x="62.2" y="92.3">100nF</text>
<text x="208.8" y="94.8">GND</text>
<text x="248.9" y="94.8">J1</text>
<text x="50" y="101.2">GND</text>
<text x="191.4" y="97.4">U1</text>
<text x="201.2" y="99.9">GND</text>
<text x="248.9" y="97.4">Upstream</text>
<text x="43" y="104">M1</text>
<text x="66.9" y="107.5">+3.3V</text>
<text x="177" y="105">EN</text>
<text x="190.1" y="105.8" transform="rotate(-90 190.1 105.8)">3V3</text>
<text x="196.3" y="107.5">RXD0</text>
<text x="196.6" y="105">TXD0</text>
<text x="32.3" y="112.6">MOTOR+</text>
<text x="47.9" y="112.6">ENC_GND</text>
<text x="61.5" y="113.9">GND</text>
<text x="177" y="110.1">IO0</text>
<text x="177" y="112.6">IO1</text>
<text x="196.9" y="110.1">IO17</text>
<text x="196.9" y="112.6">IO18</text>
<text x="234.2" y="112.6">GND</text>
<text x="32.3" y="116.4">MOTOR-</text>
<text x="48.1" y="116.4">ENC_VCC</text>
<text x="177" y="115.2">IO2</text>
<text x="177" y="117.7">IO3</text>
<text x="193.6" y="115.2">USB_D-</text>
<text x="193.6" y="117.7">USB_D+</text>
<text x="207.9" y="117.7">+3.3V</text>
<text x="50.5" y="124.1">ENC_B</text>
<text x="50.6" y="120.2">ENC_A</text>
<text x="116.8" y="121.5">R1</text>
<text x="116.8" y="124.1">10k</text>
<text x="177" y="120.2">IO4</text>
<text x="177" y="122.8">IO5</text>
<text x="177" y="125.3">IO6</text>
<text x="196.9" y="120.2">IO21</text>
<text x="196.9" y="122.8">IO35</text>
<text x="196.9" y="125.3">IO36</text>
<text x="213.4" y="125.3">R6</text>
<text x="230.7" y="120.2">+3.3V</text>
<text x="28.4" y="130.4">+9V</text>
<text x="112.3" y="131.7">GND</text>
<text x="157.5" y="127.9">R9</text>
<text x="157.5" y="130.4">10k</text>
<text x="163.9" y="131.4">J5</text>
<text x="177" y="127.9">IO7</text>
<text x="177" y="130.4">IO8</text>
<text x="196.9" y="127.9">IO37</text>
<text x="196.9" y="130.4">IO38</text>
<text x="213.4" y="127.9">10k</text>
<text x="236.2" y="127.9">R8</text>
<text x="236.2" y="130.4">10k</text>
<text x="80.5" y="136.8">GND</text>
<text x="156.8" y="134">Extra</text>
<text x="162.8" y="134">Pin</text>
<text x="167" y="134">Header 18</text>
<text x="177" y="132.9">IO9</text>
<text x="177" y="135.5">IO10</text>
<text x="196.9" y="132.9">IO39</text>
<text x="196.9" y="135.5">IO40</text>
<text x="40.6" y="141.8">C8</text>
<text x="53.3" y="141.8">C9</text>
<text x="89.5" y="143.1">IFX9201SGAUMA1</text>
<text x="96.4" y="140.6">U3</text>
<text x="152.9" y="138">GND</text>
<text x="177" y="138">IO11</text>
<text x="177" y="140.6">IO12</text>
<text x="177" y="143.1">IO13</text>
<text x="196.9" y="138">IO41</text>
<text x="196.9" y="140.6">IO42</text>
<text x="196.9" y="143.1">IO45</text>
<text x="210.1" y="141.8">R14</text>
<text x="229.9" y="143.1">R7</text>
<text x="40.6" y="144.4">10uF</text>
<text x="53.3" y="144.4">100nF</text>
<text x="177" y="145.6">IO14</text>
<text x="177" y="148.2">IO15</text>
<text x="196.9" y="145.6">IO46</text>
<text x="196.9" y="148.2">IO47</text>
<text x="210.2" y="144.4">330</text>
<text x="229.9" y="145.6">10k</text>
<text x="41.1" y="153.3">GND</text>
<text x="177" y="150.7">IO16</text>
<text x="190.1" y="151.9" transform="rotate(-90 190.1 151.9)">GND</text>
<text x="196.9" y="150.7">IO48</text>
<text x="219.7" y="154.9">D2</text>
<text x="225.3" y="153.3">GND</text>
<text x="43" y="159.1">M2</text>
<text x="187.2" y="160.9">GND</text>
<text x="219.7" y="157.4">GREEN LED</text>
<text x="32.3" y="167.2">MOTOR+</text>
<text x="47.9" y="167.2">ENC_GND</text>
<text x="65.6" y="163.4">+3.3V</text>
<text x="213.9" y="163.4">GND</text>
<text x="32.3" y="171">MOTOR-</text>
<text x="48.1" y="171">ENC_VCC</text>
<text x="60.2" y="168.5">GND</text>
<text x="50.5" y="178.7">ENC_B</text>
<text x="50.6" y="174.9">ENC_A</text>
<text x="115.6" y="176.1">R2</text>
<text x="115.6" y="178.7">10k</text>
<text x="79.2" y="191.4">GND</text>
<text x="111" y="186.3">GND</text>
</g>
<g font-size="1.8" fill="#0000c2">
<text x="67.6" y="21.2">9V</text>
<text x="71.1" y="21.2">VIN</text>
<text x="75.3" y="21.2">3.3</text>
<text x="79.5" y="21.2">VOUT</text>
</g>
<g font-size="1.8" fill="#a90000">
<text x="251.5" y="26.4">A4</text>
<text x="251.4" y="34">B5</text>
<text x="251.5" y="31.5">A5</text>
<text x="66.6" y="41.7">3</text>
<text x="84.4" y="41.7">2</text>
<text x="251.4" y="41.7">B7</text>
<text x="251.5" y="39.1">A7</text>
<text x="66.6" y="46.7">5</text>
<text x="84.4" y="44.2">6</text>
<text x="84.4" y="46.7">4</text>
<text x="251.4" y="46.7">B6</text>
<text x="251.5" y="44.2">A6</text>
<text x="75.9" y="51.5" transform="rotate(-90 75.9 51.5)">1</text>
<text x="26" y="63.2">1</text>
<text x="26" y="65.8">3</text>
<text x="232.2" y="63.5" transform="rotate(-90 232.2 63.5)">S1</text>
<text x="239.8" y="63.5" transform="rotate(-90 239.8 63.5)">A1</text>
<text x="26" y="68.3">2</text>
<text x="215.8" y="70.9">1</text>
<text x="215.8" y="73.4">2</text>
<text x="215.8" y="75.9">3</text>
<text x="215.8" y="78.5">4</text>
<text x="215.8" y="81">5</text>
<text x="215.8" y="83.6">6</text>
<text x="215.8" y="86.1">7</text>
<text x="215.8" y="88.6">8</text>
<text x="243.8" y="86.1">1</text>
<text x="243.8" y="88.6">2</text>
<text x="243.8" y="91.2">3</text>
<text x="243.8" y="93.7">4</text>
<text x="189" y="101" transform="rotate(-90 189 101)">2</text>
<text x="243.8" y="96.3">5</text>
<text x="243.8" y="98.8">6</text>
<text x="243.8" y="101.3">7</text>
<text x="174.6" y="103.9">3</text>
<text x="201.9" y="103.9">37</text>
<text x="201.9" y="106.4">36</text>
<text x="243.8" y="103.9">8</text>
<text x="29.8" y="111.5">1</text>
<text x="57.7" y="111.5">3</text>
<text x="173.9" y="109">27</text>
<text x="173.9" y="111.5">39</text>
<text x="201.9" y="109">10</text>
<text x="201.9" y="111.5">11</text>
<text x="29.8" y="115.3">2</text>
<text x="57.7" y="115.3">4</text>
<text x="57.7" y="119.1">5</text>
<text x="173.9" y="114">38</text>
<text x="173.9" y="116.6">15</text>
<text x="174.6" y="119.1">4</text>
<text x="201.9" y="114">13</text>
<text x="201.9" y="116.6">14</text>
<text x="201.9" y="119.1">23</text>
<text x="57.7" y="122.9">6</text>
<text x="174.6" y="121.7">5</text>
<text x="174.6" y="124.2">6</text>
<text x="201.9" y="121.7">28</text>
<text x="201.9" y="124.2">29</text>
<text x="168.8" y="131.8">2</text>
<text x="168.8" y="129.3">3</text>
<text x="168.8" y="126.7">4</text>
<text x="173.9" y="129.3">12</text>
<text x="173.9" y="131.8">17</text>
<text x="174.6" y="126.7">7</text>
<text x="201.9" y="126.7">30</text>
<text x="201.9" y="129.3">31</text>
<text x="201.9" y="131.8">32</text>
<text x="168.8" y="134.4">1</text>
<text x="173.9" y="136.9">19</text>
<text x="201.9" y="134.4">33</text>
<text x="201.9" y="136.9">34</text>
<text x="173.9" y="139.4">20</text>
<text x="173.9" y="142">21</text>
<text x="201.9" y="139.4">35</text>
<text x="201.9" y="142">26</text>
<text x="173.9" y="144.5">22</text>
<text x="174.6" y="147.1">8</text>
<text x="174.6" y="149.6">9</text>
<text x="201.9" y="144.5">16</text>
<text x="201.9" y="147.1">24</text>
<text x="201.9" y="149.6">25</text>
<text x="189" y="154.4" transform="rotate(-90 189 154.4)">1</text>
<text x="29.8" y="166.1">1</text>
<text x="57.7" y="166.1">3</text>
<text x="29.8" y="169.9">2</text>
<text x="57.7" y="169.9">4</text>
<text x="57.7" y="173.7">5</text>
<text x="57.7" y="177.5">6</text>
</g>
<g font-size="1.8" fill="#840084">
<text x="37.8" y="107.5">POLOLU</text>
<text x="46.3" y="107.5">4843</text>
<text x="37.8" y="162.2">POLOLU</text>
<text x="46.3" y="162.2">4843</text>
</g>
<g font-size="1.4" fill="#a90000">
<text x="85.7" y="92.5">2</text>
<text x="85.7" y="95">4</text>
<text x="85.7" y="100.1">5</text>
<text x="110.7" y="100.1">11</text>
<text x="85.7" y="102.6">7</text>
<text x="110.7" y="105.2">12</text>
<text x="111.1" y="102.6">1</text>
<text x="110.7" y="112.8">10</text>
<text x="111.1" y="110.2">9</text>
<text x="111.1" y="115.3">8</text>
<text x="111.1" y="117.9">3</text>
<text x="85.3" y="122.9">13</text>
<text x="85.7" y="125.5">6</text>
<text x="84.5" y="147.1">2</text>
<text x="84.5" y="149.6">4</text>
<text x="84.5" y="154.7">5</text>
<text x="109.4" y="154.7">11</text>
<text x="84.5" y="157.2">7</text>
<text x="109.4" y="159.8">12</text>
<text x="109.9" y="157.2">1</text>
<text x="109.4" y="167.4">10</text>
<text x="109.9" y="164.8">9</text>
<text x="109.9" y="169.9">8</text>
<text x="109.9" y="172.5">3</text>
<text x="84" y="177.5">13</text>
<text x="84.5" y="180.1">6</text>
</g>
<g font-size="1.4" fill="#006464">
<text x="89.9" y="93.4">VSO</text>
<text x="89.9" y="96">VS</text>
<text x="89.9" y="101.1">OUT1</text>
<text x="105.5" y="101.1">DIS</text>
<text x="89.9" y="103.6">OUT2</text>
<text x="104.6" y="106.1">PWM</text>
<text x="105.4" y="103.6">DIR</text>
<text x="105" y="113.8">SCK</text>
<text x="106" y="111.2">~{CS}</text>
<text x="105.9" y="118.8">SO</text>
<text x="106.5" y="116.3">SI</text>
<text x="89.9" y="123.9">EP</text>
<text x="89.9" y="126.5">GND</text>
<text x="88.6" y="148.1">VSO</text>
<text x="88.6" y="150.6">VS</text>
<text x="88.6" y="155.7">OUT1</text>
<text x="104.2" y="155.7">DIS</text>
<text x="88.6" y="158.2">OUT2</text>
<text x="103.3" y="160.8">PWM</text>
<text x="104.2" y="158.2">DIR</text>
<text x="104.7" y="165.8">~{CS}</text>
<text x="103.7" y="168.4">SCK</text>
<text x="104.6" y="173.5">SO</text>
<text x="105.2" y="170.9">SI</text>
<text x="88.6" y="178.5">EP</text>
<text x="88.6" y="181.1">GND</text>
</g>
</svg>
